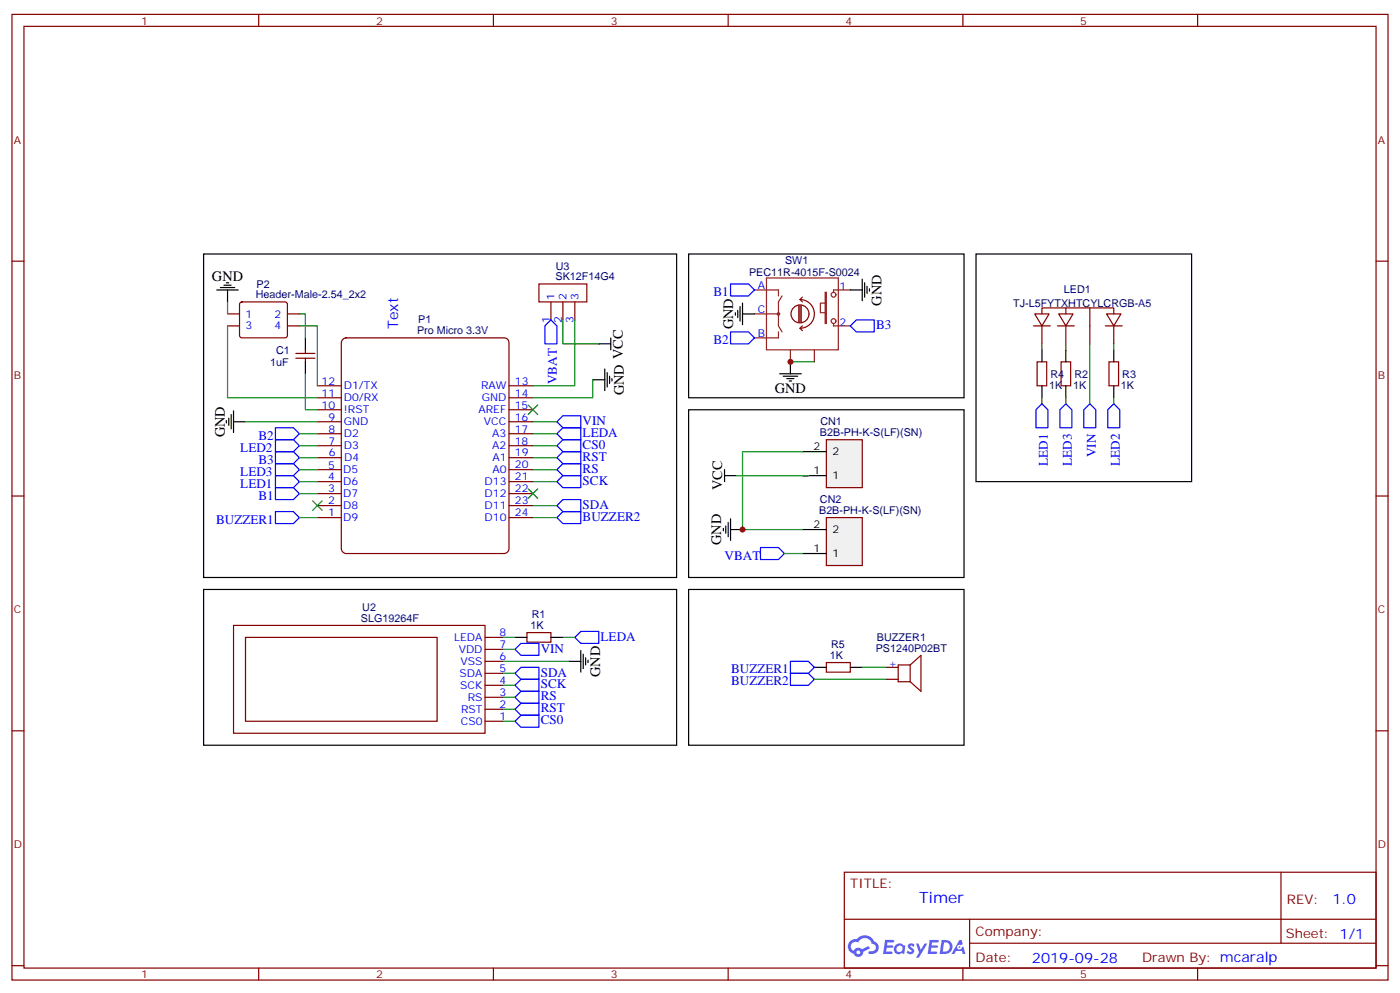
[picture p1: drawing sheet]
<svg xmlns="http://www.w3.org/2000/svg" width="412mm" height="292mm" viewBox="0 0 412 292" stroke-linecap="round" stroke-linejoin="round" font-family="sans-serif">
<path d="M60 74.8h139.3v95.2h-139.3zM202.8 74.8h81.2v42.3h-81.2zM287.5 74.8h63.5v67h-63.5zM202.8 120.6h81.2v49.4h-81.2zM60 173.6h139.3v45.8h-139.3zM202.8 173.6h81.2v45.8h-81.2z" fill="none" stroke="#000" stroke-width=".35"/>
<g fill="none" stroke="#870000" stroke-width=".35">
<path d="M3.5 4.2h405.4v284.4h-405.4zM7.1 7.8h398.2v277.2h-398.2zM76.2 4.2v3.6M145.3 4.2v3.6M214.5 4.2v3.6M283.6 4.2v3.6M352.8 4.2v3.6M3.5 76.9h3.6M405.3 76.9h3.6M3.5 146h3.6M405.3 146h3.6M3.5 215.2h3.6"/>
<path d="M405.3 215.2h3.6M248.7 256.8h156.6v28.2h-156.6zM377.3 256.8v20.9M248.7 270.7h156.5M285.6 277.7h119.6M285.6 270.7v14.1M3.5 284.3h3.6M76.2 285v3.6M145.3 285v3.6M214.5 285v3.6M283.6 285v3.6M352.8 285v3.6"/>
<path d="M405.3 284.3h3.6"/>
</g>
<g fill="#5487ff">
<path d="M267.7 278a1.22 1.22 0 0 1 1.7 .3l-.4 .5a.47 .47 0 0 0-.3-.4 .47 .47 0 0 0-.5 .2l.1 .3a1.14 1.14 0 0 1 .8 1.7 1.14 1.14 0 0 1-1.9 0l-.2-.2 .5-.5 .7 .4a.29 .29 0 0 0 .3-.3 .29 .29 0 0 0-.2-.3 1.04 1.04 0 0 1-.6-1.7z"/>
<path d="M260.7 276.8h2.4l.3 .1-.2 .5-1.8 .1-.1 .9h1.5l.3 .3-.3 .4h-1.6l-.2 1.1h1.7l.2 .3-.2 .4h-2.6z"/>
<path d="M273.8 276.8h2.4l.3 .1-.1 .5-1.8 .1-.2 .9h1.6l.3 .3-.4 .4h-1.6l-.1 1.1h1.7l.2 .3-.2 .4h-2.6z"/>
<path d="M282.6 276.8h.7l.3 1.2-.6 .3a.69 .69 0 0 0-1 .3 .69 .69 0 0 0 .4 1 .69 .69 0 0 0 .9-.7l.5-.2 .6 2.2h-.8l-.2-.9h-1.8l-.5 .9h-.8z"/>
<path d="M269.8 277.8h.8l.6 1.9 1.1-1.9h.9l-2.6 4.2h-.8l.9-1.5z"/>
<path d="M277.4 276.8l-.6 4.1h1.3a2.11 2.11 0 0 0 2.5-2.1 2.11 2.11 0 0 0-2.5-2zM278.1 277.5a1.39 1.39 0 0 1 1.7 1.4 1.39 1.39 0 0 1-1.8 1.3h-.3z"/>
<path d="M263.7 278.4a1.54 1.54 0 0 0-.1 2.1 1.54 1.54 0 0 0 2.2 .2l.6 .2 .3-2.3-.2-.2-.4-.1a1.49 1.49 0 0 0-2.4 .1zM264 279.4a.94 .94 0 0 1 1.8 0 .94 .94 0 0 1-1.8 0z"/>
<path d="M250.4 277.1a2.18 2.18 0 0 0 1.1 3.7 1.44 1.44 0 0 0 1.6 1 1.44 1.44 0 0 0 1.2-1.5l2-1-.5-.8-1.9 1a1.47 1.47 0 0 0-2.4 .5 1.39 1.39 0 0 1-.7-2 1.39 1.39 0 0 1 2-.5 2.12 2.12 0 0 1 2.2-1.3 2.12 2.12 0 0 1 1.9 1.7 1.14 1.14 0 0 1 1.1 1.4 1.14 1.14 0 0 1-1.7 .8 .43 .43 0 0 0-.5 .3 .43 .43 0 0 0 .4 .5 1.98 1.98 0 0 0 2.5-1.2 1.98 1.98 0 0 0-1.2-2.5 3.1 3.1 0 0 0-5.3-.7l-.9 .1zM252.3 280.4a.55 .55 0 0 1 1.1 0 .55 .55 0 0 1-1.1 0z"/>
<circle cx="282.6" cy="278.9" r=".26"/>
</g>
<g fill="none" stroke="#8c2424" stroke-width=".35">
<path d="M222.2 85.4h7.1v1.7M222.2 92.4h7.1M225.8 81.8h21.1v21.2h-21.1zM229.3 97.7v1.8h-7.1M230.4 87.1l-1.1 1.8v7.1l1.1 1.7M243.1 86.1h.3v9.1h-.3zM243.1 89.3h-1.4v2.8h1.4M245.5 95.2v.8h5M250.5 85.4h-5v.7M232.8 103v3.5M239.9 103v3.5"/>
<circle cx="229.3" cy="92.4" r=".35"/>
<circle cx="245.5" cy="86.8" r=".71"/>
<circle cx="245.5" cy="94.5" r=".71"/>
</g>
<path d="M235.3 90v4.9M235.7 88.2a4.2 4.2 0 0 1 4.2 4.2 4.2 4.2 0 0 1-4.2 4.3M235.7 96.7l.7 .7M235.7 90v4.9M235.7 88.2l.7 .7M236 90v4.9M236.4 96l-.7 .7M236.4 87.5l-.7 .7M238.3 92.4a2.65 2.65 0 0 0-3.8-2.4 2.65 2.65 0 0 0-.6 4.4 2.65 2.65 0 0 0 4.3-1.3l.1-.6" fill="none" stroke="#850000" stroke-width=".35"/>
<g fill="none" stroke="#870000" stroke-width=".35">
<path d="M67 96h3.6M67 92.4h3.6M70.8 89.1l.5-.2h12.7l.5 .2 .2 .5-.1 9.5-.6 .4-13-.1-.4-.6v-9.2zM84.7 96h3.5M84.7 92.4h3.5M158.7 83.6h14.2v5.3h-14.2zM162.3 88.9v5.3M165.8 88.9v5.3M169.3 88.9v5.3M304.4 96h5M304.8 92.4h4.2l-2.1 3.6zM306.9 92.4v-1.7h21.2v1.7"/>
<path d="M306.9 96v5.2M311.5 96h4.9M311.9 92.4h4.2l-2.1 3.6zM314 90.7v1.7M314 96v5.2M321 90.7v10.5M325.6 96h5M326 92.4h4.2l-2.1 3.6zM328.1 96v5.2M87.1 105.5h5.7M87.1 104.1h5.7M90 103v1.1"/>
<path d="M90 105.5v1M305.5 106.5h2.8v7.1h-2.8zM312.6 106.5h2.8v7.1h-2.8zM326.7 106.5h2.8v7.1h-2.8zM68.8 184.1h74.1v31.8h-74.1zM72.3 187.7h56.5v24.7h-56.5zM142.9 198.3h5.3M142.9 194.7h5.3M142.9 191.2h5.3M142.9 187.7h5.3M155.2 186.3h7.1v2.8h-7.1zM243.4 195.1h7.1v2.8h-7.1z"/>
<path d="M142.9 212.4h5.3M142.9 208.8h5.3M142.9 205.3h5.3M142.9 201.8h5.3"/>
</g>
<path d="M90 99.5v3.5M90 106.5v3.6M306.9 103v3.5M306.9 113.6v3.5M314 103v3.5M314 113.6v3.5M328.1 103v3.5M328.1 113.6v3.5M151.7 187.7h3.5M162.3 187.7h3.5M239.9 196.5h3.5M250.5 196.5h3.5" fill="none" stroke="#000" stroke-width=".35"/>
<path d="M100.9 100.1l1.1-.6h46.5a1.41 1.41 0 0 1 1.4 1.4v60.7a1.51 1.51 0 0 1-1.4 1.4h-46.5a1.51 1.51 0 0 1-1.5-1.4v-60.7z" fill="#fff" stroke="#800000" stroke-width=".35"/>
<g fill="none" stroke="#870000" stroke-width=".35">
<path d="M93.5 117.1h7M93.5 113.6h7M149.9 117.1h7.1M149.9 113.6h7.1M93.5 138.3h7M93.5 134.8h7M93.5 131.2h7M93.5 127.7h7M93.5 124.2h7M93.5 120.6h7M149.9 138.3h7.1M149.9 134.8h7.1"/>
<path d="M149.9 131.2h7.1M149.9 127.7h7.1M149.9 124.2h7.1M149.9 120.6h7.1M93.5 152.4h7M93.5 148.9h7M93.5 145.3h7M93.5 141.8h7M149.9 152.4h7.1M149.9 148.9h7.1M149.9 145.3h7.1M149.9 141.8h7.1"/>
</g>
<path d="M243.4 129.5h10.6v14.1h-10.6z" fill="#f0f0f0" stroke="#870000" stroke-width=".35"/>
<path d="M236.4 133h7M236.4 140.1h7" fill="none" stroke="#000" stroke-width=".35"/>
<path d="M243.4 152.4h10.6v14.1h-10.6z" fill="#f0f0f0" stroke="#870000" stroke-width=".35"/>
<g fill="none" stroke="#000" stroke-width=".35">
<path d="M63.9 85.4h6.3M64.9 84.7h4.2M66 84h2.1M66.7 83.3h.7M67 85.4v3.5M179.9 99.5v3.5M216.6 92.1v.7M217.3 91.4v2.1M218 90.3v4.2M218.7 92.4h3.5M218.7 89.3v6.3M250.5 85.4h3.5"/>
<path d="M254 82.2v6.3M254.7 83.3v4.2M255.4 84.3v2.1M256.1 85v.7M174.6 111.8h3.6M176.4 101.2h3.5M178.2 108.7v6.3M178.9 109.7v4.2M179.6 110.8v2.1M180.3 111.5v.7M229.7 110.1h6.3M230.7 110.8h4.2"/>
<path d="M231.8 111.5h2.1M232.5 112.2h.7M232.8 106.5v3.6M66.7 123.8v.7M67.4 123.1v2.1M68.1 122.1v4.2M68.8 124.2h3.5M68.8 121v6.4M213.4 138.3v3.5M213.1 155.6v.7M213.4 140.1h3.6M213.8 154.9v2.1"/>
<path d="M214.5 153.8v4.2M215.2 155.9h3.5M215.2 152.8v6.3M236.4 155.9h7M236.4 163h7M167.6 194.7h3.5M171.1 191.6v6.3M171.8 192.6v4.2M172.5 193.7v2.1M173.2 194.4v.7"/>
</g>
<path d="M261.1 196.5h3.5M268.1 195.8l3.2-2.8v10.6l-3.2-2.9M268.1 195.8v4.9M268.1 195.8h-3.5v4.9h3.5M261.1 200h3.5" fill="none" stroke="#870000" stroke-width=".35"/>
<g fill="none" stroke="#00f" stroke-width=".35">
<path d="M162.3 94.2l1.7 1.8v5.2h-3.5v-5.2zM215.2 83.6h5.3l1.7 1.8-1.7 1.7h-5.3zM215.2 97.7h5.3l1.7 1.8-1.7 1.7h-5.3zM250.5 96l1.7-1.8h5.3v3.5h-5.3zM306.9 118.9l1.8 1.7v5.3h-3.5v-5.3zM314 118.9l1.7 1.7v5.3h-3.5v-5.3zM81.1 129.5h5.3l1.8 1.7-1.8 1.8h-5.3zM81.1 136.5h5.3l1.8 1.8-1.8 1.8h-5.3zM81.1 133h5.3l1.8 1.8-1.8 1.7h-5.3zM81.1 125.9h5.3l1.8 1.8-1.8 1.8h-5.3zM164 138.3l1.8-1.8h5.3v3.6h-5.3zM164 134.8l1.8-1.8h5.3v3.5h-5.3z"/>
<path d="M164 131.2l1.8-1.7h5.3v3.5h-5.3zM164 124.2l1.8-1.8h5.3v3.5h-5.3zM164 127.7l1.8-1.8h5.3v3.6h-5.3zM319.3 120.6l1.7-1.7 1.8 1.7v5.3h-3.5zM326.3 120.6l1.8-1.7 1.7 1.7v5.3h-3.5zM81.1 150.6h5.3l1.8 1.8-1.8 1.8h-5.3zM81.1 140.1h5.3l1.8 1.7-1.8 1.8h-5.3zM81.1 143.6h5.3l1.8 1.7-1.8 1.8h-5.3zM164 148.9l1.8-1.8h5.3v3.5h-5.3zM164 152.4l1.8-1.8h5.3v3.6h-5.3zM165.8 140.1h5.3v3.5h-5.3l-1.8-1.8zM224 161.2h5.3l1.8 1.8-1.8 1.7h-5.3z"/>
<path d="M151.7 198.3l1.8-1.8h5.2v3.5h-5.2zM151.7 191.2l1.8-1.8h5.2v3.6h-5.2zM169.3 187.7l1.8-1.8h5.3v3.5h-5.3zM232.8 198.3h5.3l1.8 1.7-1.8 1.8h-5.3zM232.8 194.7h5.3l1.8 1.8-1.8 1.8h-5.3zM151.7 208.8l1.8-1.7h5.2v3.5h-5.2zM151.7 212.4l1.8-1.8h5.2v3.5h-5.2zM151.7 205.3l1.8-1.7h5.2v3.5h-5.2zM151.7 201.8l1.8-1.8h5.2v3.6h-5.2z"/>
</g>
<g fill="none" stroke="#008700" stroke-width=".35">
<path d="M67 96v21.1h26.5M67 88.9v3.5M88.2 96h5.3v17.6M88.2 92.4h1.8v7.1M165.8 94.2v7h10.6M169.3 94.2v19.4h-12.3M90 110.1v10.5h3.5M174.6 111.8v5.3h-17.6M232.8 106.5h7.1M306.9 101.2v1.8M306.9 117.1v1.8M314 101.2v1.8"/>
<path d="M314 117.1v1.8M321 101.2v17.7M328.1 101.2v1.8M328.1 117.1v1.8M72.3 124.2h21.2M88.2 138.3h5.3M88.2 134.8h5.3M88.2 131.2h5.3M88.2 127.7h5.3M157 138.3h7M157 134.8h7M157 131.2h7"/>
<path d="M157 124.2h7M157 127.7h7M236.4 133h-17.7v22.9h17.7M88.2 152.4h5.3M88.2 141.8h5.3M88.2 145.3h5.3M157 152.4h7M157 148.9h7M157 141.8h7M217 140.1h21.1h-1.7M231.1 163h5.3M148.2 187.7h3.5"/>
<path d="M148.2 198.3h3.5M148.2 194.7h19.4M148.2 191.2h3.5M165.8 187.7h3.5M254 196.5h7.1M148.2 201.8h3.5M148.2 205.3h3.5M148.2 208.8h3.5M148.2 212.4h3.5M239.9 200h21.2"/>
</g>
<g fill="#c00">
<circle cx="232.8" cy="106.5" r=".88"/>
<circle cx="218.7" cy="155.9" r=".88"/>
</g>
<g fill="#c00" stroke="#008700" stroke-width=".35">
<path d="M155.6 119.2l2.8 2.9zM158.4 119.2l-2.8 2.9z"/>
<path d="M155.6 143.9l2.8 2.9zM158.4 143.9l-2.8 2.9z"/>
<path d="M92.1 147.5l2.8 2.8zM94.9 147.5l-2.8 2.8z"/>
</g>
<text font-size="4.6" fill="#00f" x="270.8" y="265.8">Timer</text>
<g font-size="4.2">
<text x="62.4" y="82.8">GND</text>
<text x="259.6" y="90" transform="rotate(-90 259.6 90)">GND</text>
<text x="216" y="97" transform="rotate(-90 216 97)">GND</text>
<text x="183.8" y="116.4" transform="rotate(-90 183.8 116.4)">GND VCC</text>
<text x="228.2" y="115.7">GND</text>
<text x="66.2" y="128.8" transform="rotate(-90 66.2 128.8)">GND</text>
<text x="212.7" y="144.3" transform="rotate(-90 212.7 144.3)">VCC</text>
<text x="212.5" y="160.5" transform="rotate(-90 212.5 160.5)">GND</text>
<text x="176.7" y="199.3" transform="rotate(-90 176.7 199.3)">GND</text>
</g>
<g font-size="4.2" fill="#00f">
<text x="117.3" y="96.9" transform="rotate(-90 117.3 96.9)">Text</text>
<text x="392.5" y="266.1">1.0</text>
<text x="304" y="283.4">2019-09-28</text>
</g>
<g font-size="3.9" fill="#00f">
<text x="210.2" y="87.1">B1</text>
<text x="210.2" y="101.2">B2</text>
<text x="258.1" y="96.9">B3</text>
<text x="164" y="113.1" transform="rotate(-90 164 113.1)">VBAT</text>
<text x="171.6" y="125.1">VIN</text>
<text x="76.1" y="129.5">B2</text>
<text x="171.6" y="128.5">LEDA</text>
<text x="70.8" y="133">LED2</text>
<text x="76.1" y="136.5">B3</text>
<text x="171.6" y="135.7">RST</text>
<text x="171.6" y="132.2">CS0</text>
<text x="308.7" y="137.1" transform="rotate(-90 308.7 137.1)">LED1</text>
<text x="315.7" y="137.1" transform="rotate(-90 315.7 137.1)">LED3</text>
<text x="322.8" y="134.6" transform="rotate(-90 322.8 134.6)">VIN</text>
<text x="329.8" y="137.1" transform="rotate(-90 329.8 137.1)">LED2</text>
<text x="70.8" y="140.1">LED3</text>
<text x="70.8" y="143.6">LED1</text>
<text x="171.6" y="142.7">SCK</text>
<text x="171.6" y="139.2">RS</text>
<text x="76.1" y="147.1">B1</text>
<text x="171.6" y="149.8">SDA</text>
<text x="63.7" y="154.2">BUZZER1</text>
<text x="171.6" y="153.3">BUZZER2</text>
<text x="213.4" y="164.7">VBAT</text>
<text x="176.9" y="188.6">LEDA</text>
<text x="159.3" y="192.1">VIN</text>
<text x="159.3" y="202.7">SCK</text>
<text x="159.3" y="199.2">SDA</text>
<text x="215.3" y="201.8">BUZZER2</text>
<text x="215.3" y="198.3">BUZZER1</text>
<text x="159.3" y="209.8">RST</text>
<text x="159.3" y="206.3">RS</text>
<text x="159.3" y="213.3">CS0</text>
</g>
<g font-size="3.9" fill="#800">
<text x="250.5" y="261.4">TITLE:</text>
<text x="379.1" y="266.1">REV:</text>
<text x="287.4" y="275.6">Company:</text>
<text x="378.7" y="276.2">Sheet: 1/1</text>
<text x="287.4" y="283.3">Date:</text>
<text x="336.4" y="283.4">Drawn By: mcaralp</text>
</g>
<g font-size="3.2" fill="#800">
<text x="41.6" y="7.2">1</text>
<text x="110.8" y="7.2">2</text>
<text x="179.9" y="7.2">3</text>
<text x="249.1" y="7.2">4</text>
<text x="318.2" y="7.2">5</text>
<text x="4.1" y="42.3">A</text>
<text x="405.9" y="42.3">A</text>
<text x="4.1" y="111.5">B</text>
<text x="405.9" y="111.5">B</text>
<text x="4.1" y="180.6">C</text>
<text x="405.9" y="180.6">C</text>
<text x="4.1" y="249.8">D</text>
<text x="405.9" y="249.8">D</text>
<text x="41.6" y="288">1</text>
<text x="110.8" y="288">2</text>
<text x="179.9" y="288">3</text>
<text x="249.1" y="288">4</text>
<text x="318.2" y="288">5</text>
</g>
<g font-size="3.2" fill="#000080">
<text x="231.2" y="77.8">SW1</text>
<text x="163.6" y="82.5">SK12F14G4</text>
<text x="163.7" y="79.4">U3</text>
<text x="220.7" y="81.3">PEC11R-4015F-S0024</text>
<text x="75.4" y="87.8">Header-Male-2.54_2x2</text>
<text x="75.6" y="84.7">P2</text>
<text x="313.4" y="86.3">LED1</text>
<text x="123.2" y="95.2">P1</text>
<text x="298.4" y="90.3">TJ-L5FYTXHTCYLCRGB-A5</text>
<text x="122.9" y="98.4">Pro Micro 3.3V</text>
<text x="79.6" y="107.8">1uF</text>
<text x="81.3" y="104.2">C1</text>
<text x="309.4" y="111.2">R4</text>
<text x="316.5" y="111.2">R2</text>
<text x="330.6" y="111.2">R3</text>
<text x="309" y="114.5">1K</text>
<text x="316.1" y="114.5">1K</text>
<text x="330.2" y="114.5">1K</text>
<text x="241.7" y="125.2">CN1</text>
<text x="241.5" y="128.4">B2B-PH-K-S(LF)(SN)</text>
<text x="241.5" y="148.2">CN2</text>
<text x="241.3" y="151.3">B2B-PH-K-S(LF)(SN)</text>
<text x="106.7" y="179.8">U2</text>
<text x="106.3" y="183.1">SLG19264F</text>
<text x="156.3" y="185.2">1K</text>
<text x="156.6" y="182">R1</text>
<text x="244.8" y="190.8">R5</text>
<text x="258" y="191.9">PS1240P02BT</text>
<text x="258.3" y="188.7">BUZZER1</text>
<text x="244.5" y="194">1K</text>
</g>
<g font-size="3.2" fill="#00f">
<text x="163.3" y="88.2" transform="rotate(-90 163.3 88.2)">1</text>
<text x="166.9" y="88.2" transform="rotate(-90 166.9 88.2)">2</text>
<text x="170.4" y="88.2" transform="rotate(-90 170.4 88.2)">3</text>
<text x="223.3" y="85">A</text>
<text x="247.3" y="85.4">1</text>
<text x="72.3" y="93.5">1</text>
<text x="80.9" y="93.5">2</text>
<text x="161.9" y="95.1" transform="rotate(-90 161.9 95.1)">1</text>
<text x="165.5" y="95.1" transform="rotate(-90 165.5 95.1)">2</text>
<text x="169" y="95.1" transform="rotate(-90 169 95.1)">3</text>
<text x="223.2" y="92.1">C</text>
<text x="247.3" y="96">2</text>
<text x="72.3" y="97">3</text>
<text x="80.9" y="97">4</text>
<text x="223.3" y="99.1">B</text>
<text x="94.7" y="113.2">12</text>
<text x="151.7" y="113.2">13</text>
<text x="94.7" y="116.8">11</text>
<text x="101.2" y="118.2">D0/RX</text>
<text x="101.2" y="114.7">D1/TX</text>
<text x="141.7" y="114.7">RAW</text>
<text x="141.9" y="118.2">GND</text>
<text x="151.7" y="116.8">14</text>
<text x="94.7" y="120.3">10</text>
<text x="96.8" y="123.8">9</text>
<text x="101.2" y="125.3">GND</text>
<text x="101.2" y="121.7">!RST</text>
<text x="140.9" y="121.7">AREF</text>
<text x="142.5" y="125.2">VCC</text>
<text x="151.6" y="120.3">15</text>
<text x="151.6" y="123.8">16</text>
<text x="96.8" y="130.9">7</text>
<text x="96.8" y="127.4">8</text>
<text x="101.2" y="128.8">D2</text>
<text x="145" y="128.8">A3</text>
<text x="151.6" y="127.4">17</text>
<text x="151.6" y="130.9">18</text>
<text x="96.6" y="138">5</text>
<text x="96.9" y="134.4">6</text>
<text x="101.2" y="132.3">D3</text>
<text x="101.3" y="135.8">D4</text>
<text x="145" y="132.3">A2</text>
<text x="145" y="135.7">A1</text>
<text x="151.7" y="134.3">19</text>
<text x="151.7" y="137.8">20</text>
<text x="96.6" y="141.5">4</text>
<text x="101.1" y="142.9">D6</text>
<text x="101.1" y="139.4">D5</text>
<text x="142.7" y="142.7">D13</text>
<text x="145" y="139.2">A0</text>
<text x="151.7" y="141.3">21</text>
<text x="96.6" y="148.5">2</text>
<text x="96.6" y="145">3</text>
<text x="101.1" y="149.9">D8</text>
<text x="101.1" y="146.4">D7</text>
<text x="142.7" y="146.3">D12</text>
<text x="142.7" y="149.9">D11</text>
<text x="151.7" y="144.9">22</text>
<text x="151.7" y="148.5">23</text>
<text x="96.6" y="152">1</text>
<text x="101.1" y="153.5">D9</text>
<text x="142.7" y="153.5">D10</text>
<text x="151.7" y="152">24</text>
<text x="133.8" y="188.7">LEDA</text>
<text x="147.1" y="190.9">7</text>
<text x="147.1" y="187.3">8</text>
<text x="135.1" y="192.3">VDD</text>
<text x="135.7" y="195.8">VSS</text>
<text x="147.1" y="197.9">5</text>
<text x="147.1" y="194.4">6</text>
<text x="261.8" y="196.5">+</text>
<text x="135.4" y="199.3">SDA</text>
<text x="135.6" y="202.8">SCK</text>
<text x="147.1" y="201.4">4</text>
<text x="135.8" y="209.9">RST</text>
<text x="137.8" y="206.4">RS</text>
<text x="147.1" y="208.5">2</text>
<text x="147.1" y="205">3</text>
<text x="135.8" y="213.4">CS0</text>
<text x="147.1" y="212">1</text>
</g>
<g font-size="3.2">
<text x="239.6" y="132.6">2</text>
<text x="245.2" y="134.1">2</text>
<text x="239.6" y="139.7">1</text>
<text x="245.2" y="141.1">1</text>
<text x="239.6" y="155.6">2</text>
<text x="245.2" y="157">2</text>
<text x="239.6" y="162.6">1</text>
<text x="245.2" y="164">1</text>
</g>
</svg>
